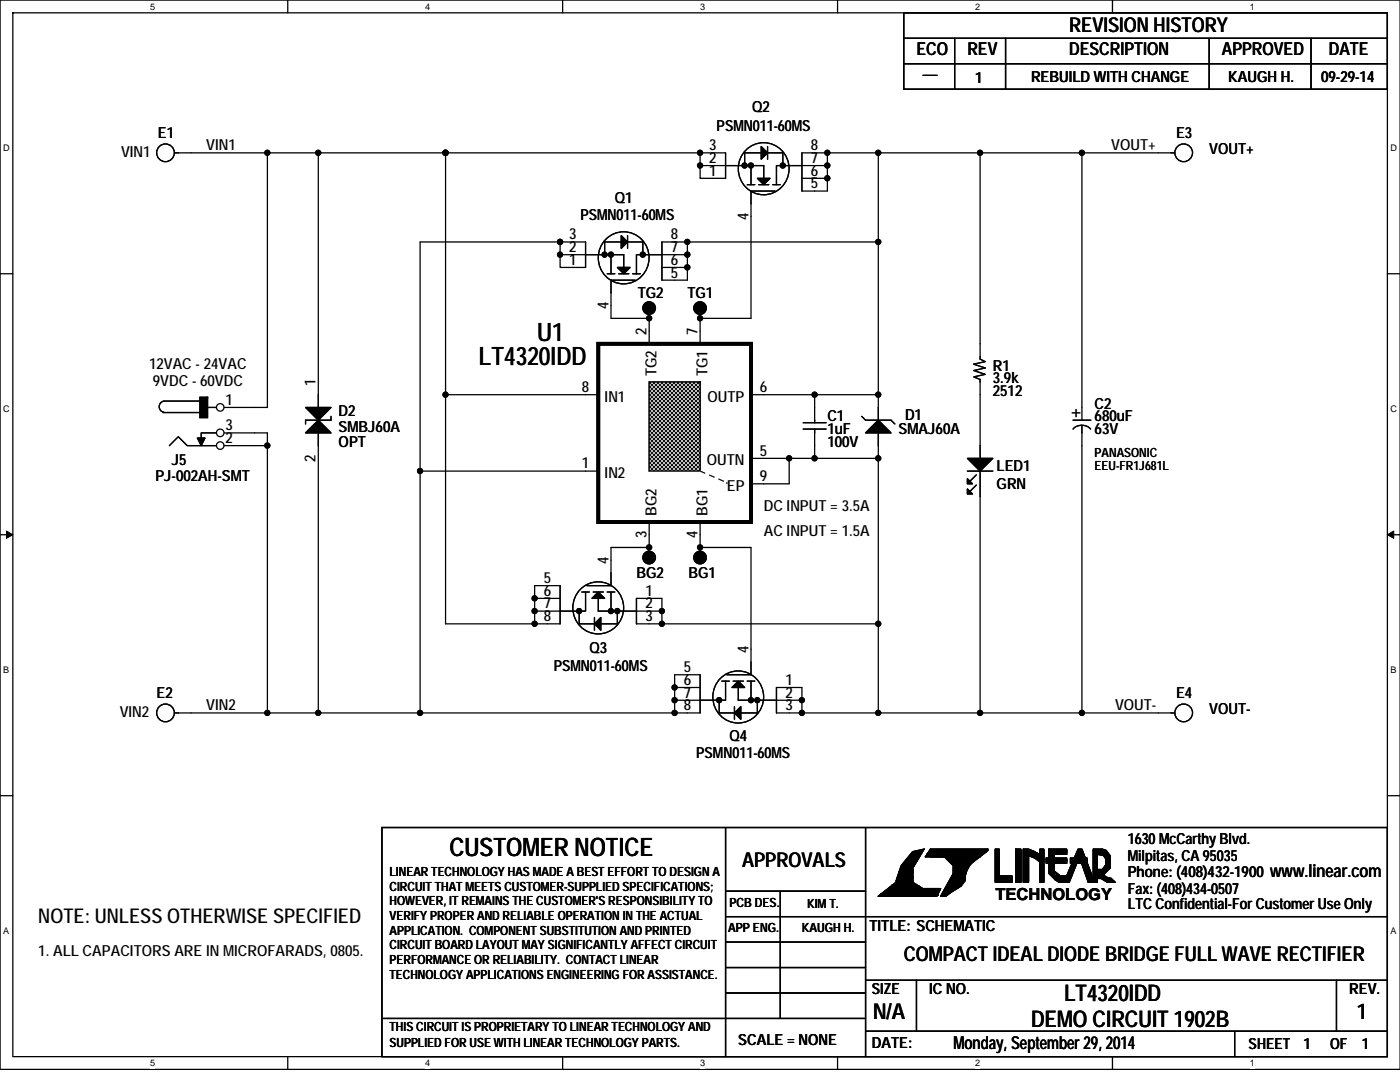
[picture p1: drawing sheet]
<svg xmlns="http://www.w3.org/2000/svg" width="279mm" height="216mm" viewBox="0 0 279 216" stroke-linecap="round" stroke-linejoin="round" font-family="sans-serif">
<path d="M0 0h279.4v213.4h-279.4zM2.6 2.6h274.3v208.2h-274.3z" fill="none" stroke="#000" stroke-width=".25"/>
<g fill="#fff">
<path d="M30 .3h1v2h-1z"/>
<path d="M30 211.1h1v2h-1z"/>
</g>
<path d="M57.4 0v2.6M57.4 210.8v2.6" fill="none" stroke="#000" stroke-width=".25"/>
<g fill="#fff">
<path d="M84.9 .3h1v2h-1z"/>
<path d="M84.9 211.1h1v2h-1z"/>
</g>
<path d="M112.3 0v2.6M112.3 210.8v2.6" fill="none" stroke="#000" stroke-width=".25"/>
<g fill="#fff">
<path d="M139.7 .3h1v2h-1z"/>
<path d="M139.7 211.1h1v2h-1z"/>
</g>
<path d="M167.2 0v2.6M167.2 210.8v2.6" fill="none" stroke="#000" stroke-width=".25"/>
<g fill="#fff">
<path d="M194.6 .3h1v2h-1z"/>
<path d="M194.6 211.1h1v2h-1z"/>
</g>
<path d="M222 0v2.6M222 210.8v2.6" fill="none" stroke="#000" stroke-width=".25"/>
<g fill="#fff">
<path d="M249.4 .3h1v2h-1z"/>
<path d="M249.4 211.1h1v2h-1z"/>
<path d="M.7 28.6h1.2v2h-1.2z"/>
<path d="M277.5 28.6h1.3v2h-1.3z"/>
<path d="M.7 80.7h1.2v2h-1.2z"/>
<path d="M277.5 80.7h1.3v2h-1.3z"/>
</g>
<path d="M0 54.6h2.6M276.9 54.6h2.5" fill="none" stroke="#000" stroke-width=".25"/>
<g fill="#fff">
<path d="M.7 132.7h1.2v2.1h-1.2z"/>
<path d="M277.5 132.7h1.2v2.1h-1.2z"/>
</g>
<path d="M0 106.7h2.6M276.9 106.7h2.5" fill="none" stroke="#000" stroke-width=".25"/>
<path d="M1.3 106l1.3 .7-1.3 .7zM276.9 106.7l1.3-.7v1.4z" fill="#000" stroke="#000" stroke-width=".2"/>
<g fill="#fff">
<path d="M.7 184.8h1.2v2h-1.2z"/>
<path d="M277.5 184.8h1.2v2h-1.2z"/>
</g>
<g fill="none" stroke="#000" stroke-width=".25">
<path d="M180.4 2.6h96.5v15.2h-96.5zM180.4 7.6h96.5M180.4 12.7h96.5M190.5 7.6v10.2M200.7 7.6v10.2M241.3 7.6v10.2M261.6 7.6v10.2M38.1 30.5h15.3M53.4 30.5v50.8h-2.6M53.4 30.5h10.1M63.5 30.5v48.3M63.5 30.5h25.4"/>
<path d="M88.9 30.5h50.8M88.9 30.5v48.3h28M139.7 30.5h2.6M139.7 30.5v2.5M139.7 33h2.6M139.7 33v2.6h2.6M162.6 30.5h2.5M162.6 35.6h2.5v2.5h-2.5M162.6 33h2.5M165.1 30.5v2.5M165.1 33v2.6M165.1 30.5h10.2"/>
<path d="M175.3 30.5v17.8M175.3 30.5h20.3M195.6 30.5h20.3M195.6 30.5v38.1M215.9 30.5v53.3M215.9 30.5h15.3M111.8 48.3h-28v45.7M111.8 48.3v2.5M111.8 48.3h2.5M111.8 50.8v2.6h2.5M111.8 50.8h2.5M134.6 48.3h2.6"/>
<path d="M134.6 50.8h2.6M134.6 53.4h2.6M137.2 53.4v2.5h-2.6M137.2 48.3h38.1M137.2 48.3v2.5M137.2 50.8v2.6M149.9 43.2v20.3h-10.2v2.6M175.3 48.3v30.5M88.9 78.8v45.7h17.8M121.9 61v2.5h7.7v2.6M152.4 78.8h10.2M162.6 78.8v2.5"/>
<path d="M162.6 78.8h12.7M175.3 78.8v2.5M195.6 78.8v10.1M32.5 82.3h7.4M32.7 80a1.13 1.13 0 0 0-.9 1.1 1.13 1.13 0 0 0 .9 1.2M32.8 80h7.1M33.8 88.9l1.8-1.8 1.8 1.8h5.8M41.4 81.3h1.8M43.2 86.4h-3v1.5M50.8 86.4h2.6v2.5M50.8 88.9h2.6M53.4 88.9v53.4"/>
<path d="M63.5 88.9v53.4M83.8 94v48.3M83.8 94h33.1M152.4 91.5h5.1M157.5 91.5h5.1M157.5 91.5v5h-5.1M162.6 88.9v2.6M162.6 91.5h12.7M175.3 88.9v2.6M175.3 91.5v33M195.6 99.1v43.2M214.1 85.6a2.41 2.41 0 0 1 3.6 0"/>
<path d="M214.1 83.8h3.6M215.9 84.9v57.4M106.7 119.4v2.5M106.7 119.4h2.5M109.2 116.9h-2.5v2.5M129.6 119.4h2.5v2.5M129.6 106.7v2.5h-7.7v2.6M139.7 106.7v2.5h10.2v20.4M106.7 121.9v2.6M106.7 124.5h2.5M106.7 121.9h2.5M129.6 124.5h2.5"/>
<path d="M129.6 121.9h2.5M132.1 121.9v2.6M132.1 124.5h43.2M134.6 139.7h2.6M134.6 139.7v2.6M134.6 137.2v2.5M134.6 137.2h2.6M137.2 134.6h-2.6v2.6M157.5 137.2h2.5v2.5M157.5 139.7h2.5M160 139.7v2.6M175.3 124.5v17.8"/>
<path d="M0 158.8h2.6M53.4 142.3h-18.6M53.4 142.3h10.1M63.5 142.3h20.3M83.8 142.3h50.8M134.6 142.3h2.6M157.5 142.3h2.5M160 142.3h15.3M175.3 142.3h20.3M195.6 142.3h20.3M215.9 142.3h15.3M276.9 158.8h2.5"/>
<path d="M76.2 165.1h200.7v45.7h-200.7zM144.8 165.1v45.7M144.8 177.8h27.9M155.7 177.8v25.4M172.7 165.1v45.7M178.1 177.8l8.4 .3M178.1 178.1l8.4 .2M180.1 173.8l-.8 2.5-3 2.3 10.4 .2 .5-.7h-3l-2.6-1.8v-2.8l2.1-3.3-2.8 3.3-1 2.8-2.1 1.5M180.4 177.3h1.2M180.4 177.6h1.2M180.6 173.5l-.7 2M180.9 173.8l-1 2.8-2.1 1.5"/>
<path d="M180.9 175.5l-.3 .8M180.9 174.8l-.8 2M181.1 176.6l-2 1M181.1 176.8l-2 1M181.1 173.8v2.8M181.1 173.5v2.8l2.1 1.5M181.1 176.6l2.1 1.5M181.9 173.2l2.3-3.5-2.1 .5-2.2 2.8-1.1 3-3.5 2.8h11.7l.7-1.5h-3.5l-2.1-1.3v-2.8l2.3-3.8-2.3 .5-2.2 2.8-1.1 3.1M182.1 173.5v2.8l2.1 1.3M182.4 170.2h1.3v.3h-1.8v.2h1.3v.3h-1.8v.2h1.8v.3h-2.3v.2h2v.3h-2.3v.2h1.8v.5h-2v-.2h1.5v.5h.2h-2.2v.2h2.2v.6h-2.5v-.3h2.5v.8h-2.8v-.3h2.6v.8v-.3h-2.6v.3h2.8v.5v-.3h-3v.3h2.8v.2h-2.8v.3h3v.2h-3.3v.3h3.6v.3h-4.3v.2h5.3v.3h-5.8v.2h9.9v.3h-10.4v.2h10.1h-10.6v.3h10.6v.5v-.3h-11.4v.3h11.2M182.4 171l-1.5 1.7M183.2 169.9h.7"/>
<path d="M183.4 169.9l-.2 .3-1.1 .3-2 2.7M183.4 170.2l-.2 .3-1.1 .2-2 2.8-.8 2.5-3 2.3 10.4 .3 .5-.8h-3l-2.6-1.8v-2.8l2.1-3.3-2.8 3.3M184.9 170.5h11M184.9 170.7h.8M185.2 170.2h11.2M185.4 170.7h9.7M185.4 169.9h11M185.7 169.4h11.4M185.7 171h9.6M185.7 169.4v.3h11.4M185.7 169.4l-1 1.6h3.8l1.8 1.7v1.6l-2.6 4.5h1l3.1-2 .8-1a5.3 5.3 0 0 1 3.1-4.9M188.5 177.6h1.8"/>
<path d="M188.5 177.8h1.3M188.5 170.7l2.3 1.8M188.7 177.1h2.3M188.7 177.3h2.1M188.7 171l2.1 2-.3 1.5-1.8 3.1M189 176.8h2.5M189.3 176.3h2.5M189.3 176.6h2.5M189.3 170.5l1.5 1.5M189.5 176h2.8M189.5 170.2l1.8 1.5M189.8 175.8h2.5"/>
<path d="M190 175h2.6M190.3 173v1.5M190.3 171.2l1 1M190.3 170.5l1.2 2M190.3 172.2h3M190.3 174.8h2M190.5 173v1l-2.5 4.8M190.5 172.5h2.6M190.5 173.8h2.3M190.5 174.5h2.1M190.8 172.7h2.3M190.8 173h1.5v2.5l-1 1.6-2.6 1.5h-.5v-.5"/>
<path d="M190.8 173.5h1.5M190.8 174h1.2M190.8 173.2h2.3M191 172.5v1.8l-2.5 4M191.8 171.2l-.5 3.8-1.3 1.8M191.8 172.7v2.3l-1 1.3M191.8 170.2l-.3 3.3M192 175.5l-.7 1.1-2.3 1.7h-.8M192.3 170.2l-.5 1.3-.5 3.8-1.3 1.8M192.6 173.5v2h-2.8M192.6 172.2v2.1h-2.1M192.8 172.7v1.3"/>
<path d="M193.3 170.2l-1.8 1.5-.7-1M193.3 170.5l-1 1M193.3 172.5l-.2 .5M193.3 172.7l-1 1.8M193.8 171.5h-4l1.2 1.2v1.8l-2.5 4.1M194.3 171.2l-2.3 1.5v2.3M194.3 171.5l-2.3 1.5v2.3l-.7 1-2.3 1.8M194.3 170.5l-2 1.2M194.3 170.2l-2.5 1.8M194.6 171.2h-5.9l2.1 2v.6l-2.3 4.3M194.6 171.5l-2.8 2v2l-2.3 2.1h-.5l2-2.6h-.2v-2.3l-1-1h4M195.1 170.5l-3.1 1.7 1.3-1"/>
<path d="M197.1 169.4v.3M197.1 169.4l-3.3 2.6h-4M197.1 169.7l-4.5 3.5v2.1h-2.6M198.6 176h.6M198.6 169.7h.8v5.3h2.6v1h-3.4zM198.9 169.9v5.4M198.9 170.2v5.3M199.2 170.2v5.6h-.6v-6.4h.8v5.4h2.6v1h-3.4M199.2 169.9v5.6h2.5M199.2 175.3h2.5M202.7 169.4h1v6.4h-1zM202.7 169.7h1v6.3h-1z"/>
<path d="M203 169.9v5.9M203 169.7v5.8M203.2 169.7v6.3M203.5 169.7v5.8M203.5 169.9v5.9M204.2 169.4h1.1l1.2 .5 1 .8v-1.3h.8v6.4h-.8v-4.1l-1-.7-1.2-.5v5.3h-1.1zM204.2 169.7h1.1l1.2 .5 1 .8v-1.3h.8v6.3h-.8v-4l-1-.8-1.2-.5v5.3h-1.1zM204.5 169.7v5.8h.5v-5.6h1.3v.3h-1.3h2v.3h-2h2.3v.2h-1.3v.3h1.8v-1.3h.2v6.1h-.2v-4.8M204.7 170.2l2.1 .8 1.2 1M204.7 169.7v5.8M208 169.9v6.1M208 169.7v6.1"/>
<path d="M208 171.7l-1.2-1-2.1-.8v5.9M208.8 171.2h4.1v.8h-4.1zM208.8 171.5h4.1v.7h-4.1zM209.1 171.7h3.5M209.1 172h3.5M209.3 169.7h2M209.3 169.4h3.6v.8h-2.6v3.6l1.3 1h1.3l2.3-5.4h.7l2.1 5.4v1h-.8l-1.8-5.1-2 5.1h-2.1l-.7-.5-1.3-1.3zM209.3 169.7v4.6l1.3 1.2 .7 .5h2.1l2-5 1.8 5h.8v-1l-2.1-5.3h-.7M209.3 169.9h2M209.3 169.7h3.6v.8h-2.6v3.5l1.3 1h1.3M209.6 169.7v4.6h.7h-.2v-4.4M211.1 169.7h1.5"/>
<path d="M211.3 169.9h-1.5v4.1l1.8 1.5 1.5-.2 2.3-5.4M211.3 169.9h1.3h-1.5M212.6 170.2h-2.8v4.1l1.8 1.5 1.5-.3M213.6 171.5h3.3v.7h-3.3v-1h3.3v.8h-3.3M213.9 171.7h3M213.9 172h3M213.9 174.8h-3.8v.2h3.5v.3h-3v.2h2.8M215.2 169.7h.7v.5h-.7zM215.2 169.9l-2.3 5.4M215.4 170.5l-2.3 5.3M215.4 169.7l.5 .2-.7 .3v-.3h.7v.6h-1v.2M215.7 169.7l2.3 5.6"/>
<path d="M215.7 170.5l2 5.5M215.7 170.7l1.7 5.3M215.9 170.2l1.8 5.3M215.9 170.5l1.8 5.3M218.7 170.2h-.2v5.3M218.7 170.5v5.3M218.7 169.9h1M218.7 170.2h1.5M218.7 169.9h1.5l.8 .8 .3 1.8-1.8 1.8 2 1.2M218.7 170.2v5.3M218.7 169.9h-.2v5.4M218.7 169.7h1"/>
<path d="M219 174.5h1M219 173.5h1l.7-1v-1.3l-.5-.7-1.2-.3v5.6h-.8v-6.4h1.8l.7 .3 .8 1v2.3l-1.3 1.3M219 174.8h1.2l1.1 .7h.7M220.2 170.5l.5 .5M220.2 170.2l.8 .8 .3 1.7M220.2 170.2l.5 .5 .3 2.3M220.7 169.9l-.7-.2h-1.8v6.3h.8v-5.5l1.2 .2 .5 .8v1.2l-.7 1.1h-1M220.7 169.9l.8 1.1-.2 .5v1.2M220.7 170.2l.6 1M220.7 169.9l.6 1.1M221 171.5v1.2M221 171.2v1.3"/>
<path d="M221.3 171.7l.2-.5-.2 1.8-1.3 1.3h-1M221.3 172.7l-1.8 1.8 2 1.3M221.3 175.8l-1.1-.8h-1.2h.7l1.3 .8h1.3M221.3 172.7l-1.3 1.3h-1M221.5 170.7v2.5l-1.3 1.3 .5 .5 1.1 .3 .7 .7h-1.5l-1.3-.7h-.7M221.5 171.5v1.2M144.8 182.9h132.1M144.8 188h27.9M144.8 193.1h27.9M144.8 198.1h27.9M172.7 195.6h104.2M182.9 195.6v10.2"/>
<path d="M266.7 195.6v10.2M76.2 203.2h96.5M172.7 205.8h104.2M246.4 205.8v5"/>
<circle cx="33" cy="142.2" r="1.77"/>
</g>
<g fill="#000" stroke="#000" stroke-width=".25">
<path d="M39.4 87.4h1.5l-.7 1.5z" fill-rule="evenodd"/>
<path d="M39.4 87.4h1.5l-.7 1.5z" fill-rule="evenodd"/>
<path d="M39.9 79.3v4h1.5v-4z" fill-rule="evenodd"/>
<path d="M39.9 79.3v4h1.5v-4z" fill-rule="evenodd"/>
<circle cx="53.3" cy="30.5" r=".5"/>
<circle cx="63.5" cy="30.5" r=".5"/>
<circle cx="88.9" cy="30.5" r=".5"/>
<circle cx="139.7" cy="33" r=".5"/>
<circle cx="139.7" cy="30.5" r=".5"/>
<circle cx="165.1" cy="33" r=".5"/>
<circle cx="165.1" cy="30.5" r=".5"/>
<circle cx="165.1" cy="35.6" r=".5"/>
<circle cx="175.3" cy="30.5" r=".5"/>
<circle cx="195.6" cy="30.5" r=".5"/>
<circle cx="215.9" cy="30.5" r=".5"/>
<circle cx="111.8" cy="50.8" r=".5"/>
<circle cx="111.8" cy="48.3" r=".5"/>
<circle cx="137.2" cy="53.3" r=".5"/>
<circle cx="137.2" cy="50.8" r=".5"/>
<circle cx="137.2" cy="48.3" r=".5"/>
<circle cx="175.3" cy="48.3" r=".5"/>
<circle cx="88.9" cy="78.7" r=".5"/>
<circle cx="129.5" cy="63.5" r=".5"/>
<circle cx="139.7" cy="63.5" r=".5"/>
<circle cx="162.6" cy="78.7" r=".5"/>
<circle cx="175.3" cy="78.7" r=".5"/>
<circle cx="53.3" cy="88.9" r=".5"/>
<circle cx="83.8" cy="94" r=".5"/>
<circle cx="157.5" cy="91.4" r=".5"/>
<circle cx="162.6" cy="91.4" r=".5"/>
<circle cx="175.3" cy="91.4" r=".5"/>
<circle cx="106.7" cy="119.4" r=".5"/>
<circle cx="129.5" cy="109.2" r=".5"/>
<circle cx="139.7" cy="109.2" r=".5"/>
<circle cx="106.7" cy="121.9" r=".5"/>
<circle cx="106.7" cy="124.5" r=".5"/>
<circle cx="132.1" cy="121.9" r=".5"/>
<circle cx="132.1" cy="124.5" r=".5"/>
<circle cx="134.6" cy="139.7" r=".5"/>
<circle cx="134.6" cy="137.2" r=".5"/>
<circle cx="160" cy="139.7" r=".5"/>
<circle cx="175.3" cy="124.5" r=".5"/>
<circle cx="53.3" cy="142.2" r=".5"/>
<circle cx="63.5" cy="142.2" r=".5"/>
<circle cx="83.8" cy="142.2" r=".5"/>
<circle cx="134.6" cy="142.2" r=".5"/>
<circle cx="160" cy="142.2" r=".5"/>
<circle cx="175.3" cy="142.2" r=".5"/>
<circle cx="195.6" cy="142.2" r=".5"/>
<circle cx="215.9" cy="142.2" r=".5"/>
</g>
<circle cx="43.9" cy="88.9" r=".76" fill="#fff" stroke="#000" stroke-width=".25"/>
<path d="M44.7 88.9h6.1" fill="none" stroke="#000" stroke-width=".25"/>
<circle cx="43.9" cy="81.3" r=".76" fill="#fff" stroke="#000" stroke-width=".25"/>
<path d="M44.7 81.3h6.1" fill="none" stroke="#000" stroke-width=".25"/>
<circle cx="43.9" cy="86.4" r=".76" fill="#fff" stroke="#000" stroke-width=".25"/>
<g fill="none" stroke="#000" stroke-width=".25">
<path d="M38.1 30.5h-3.3M142.3 33h10.1v2.6M142.3 30.5h2.5v5.1h-2.5M149.1 36.9h1.5M149.1 29.7a5.1 5.1 0 0 1 7 .5 5.1 5.1 0 0 1 0 7 5.1 5.1 0 0 1-7 .4 5.3 5.3 0 0 1 0-7.9zM149.9 33v3.9M151.4 36.9h2M151.9 30.5h-3.3v2.5M153.2 30.5h3v2.5M153.2 29.2v2.6M154.2 36.9h1.5M154.7 38.1h-4.8v5.1"/>
<path d="M160 35.6h2.6M162.6 33h-7.6v3.9M162.6 30.5h-2.6v7.6h2.6M231.2 30.5h3.3M114.3 50.8h10.2v2.6M114.3 48.3h2.6v5.1h-2.6M121.2 54.6h1.5M121.2 47.5a5.1 5.1 0 0 1 7 .5 5.1 5.1 0 0 1 0 6.9 5.1 5.1 0 0 1-7 .5 5.3 5.3 0 0 1 0-7.9zM121.9 50.8v3.8M123.5 54.6h2M124 48.3h-3.3v2.5M125.2 48.3h3.1v2.5"/>
<path d="M125.2 47v2.6M126.3 54.6h1.5M126.8 55.9h-4.9v5.1M132.1 53.4h2.5M134.6 50.8h-7.6v3.8M134.6 48.3h-2.5v7.6h2.5M63.5 78.8v2.5M63.5 78.8h.1M129.6 62.8v.7M129.6 63.5h.1M139.7 62.8v.7M139.7 63.5h.1"/>
<path d="M195.6 68.6v3l1 .6-2.3 .5 2.3 .7-2.3 .5 2.3 .8-2.3 .5 1.3 .5v3.1M44.7 86.4h6.1M63.5 86.4v2.5M63.5 88.9h.1M66.1 83.1v.7h-5.1v.8M160.3 85.6h4.6M160.3 84.3h4.6M162.6 81.3v3M162.6 85.6v3.3M172 83.1l.7 .7h5.1l.8 .8M175.3 81.3h.1M175.3 88.9h.1"/>
<path d="M175.3 86.4v2.5M175.3 81.3v2.5M193.1 94h5M194.8 94.8l-1.2 1.2M194.8 96.8l-1.2 1.3M195.6 94v5.1M195.6 88.9v2.6M195.6 99.1h.1M195.6 88.9h.1M109.2 116.9h2.6v7.6h-2.6M109.2 119.4h2.6M116.1 118.1h1.5"/>
<path d="M116.1 117.3a5.1 5.1 0 0 1 7 .5 5.1 5.1 0 0 1 0 7 5.1 5.1 0 0 1-7 .5 5.3 5.3 0 0 1 0-8zM116.9 118.1v3.8h-7.7M118.4 118.1h2M119.4 119.4v2.5h10.2M121.2 118.1h1.5M121.9 111.8v5.1h-4.8M121.9 118.1v3.8M129.6 119.4h-2.6v5.1h2.6M129.6 109.2v.8M129.6 109.2h.1M139.7 109.2v.8M139.7 109.2h.1"/>
<path d="M115.6 121.9v2.6h3M118.6 123.2v2.6M123.2 121.9v2.6h-3.3M137.2 134.6h2.5v7.7h-2.5M137.2 137.2h2.5M143.5 139.7v2.6h3.1M144 135.9h1.6M144.1 135.1a5.1 5.1 0 0 1 6.9 .5 5.1 5.1 0 0 1 0 7 5.1 5.1 0 0 1-6.9 .4 5.3 5.3 0 0 1 0-7.9zM144.8 135.9v3.8h-7.6M146.3 135.9h2.1M147.3 137.2v2.5h10.2M149.1 135.9h1.5"/>
<path d="M149.9 135.9v3.8M149.9 129.6v5h-4.8M151.2 139.7v2.6h-3.4M157.5 137.2h-2.5v5.1h2.5M146.6 141v2.5M234.5 142.3h-3.3"/>
<circle cx="33" cy="30.5" r="1.77"/>
<circle cx="236.2" cy="30.5" r="1.77"/>
<circle cx="236.2" cy="142.2" r="1.77"/>
</g>
<g fill="#000" stroke="#000" stroke-width=".25">
<path d="M151.9 29.2l1.3 1.3-1.3 1.3z" fill-rule="evenodd"/>
<path d="M151.9 29.2l1.3 1.3-1.3 1.3z" fill-rule="evenodd"/>
<path d="M151.2 35.6h2.5l-1.3 1.3z" fill-rule="evenodd"/>
<path d="M151.2 35.6h2.5l-1.3 1.3z" fill-rule="evenodd"/>
<path d="M124 47l1.2 1.3-1.2 1.3z" fill-rule="evenodd"/>
<path d="M124 47l1.2 1.3-1.2 1.3z" fill-rule="evenodd"/>
<path d="M123.2 53.4h2.6l-1.3 1.2z" fill-rule="evenodd"/>
<path d="M123.2 53.4h2.6l-1.3 1.2z" fill-rule="evenodd"/>
<path d="M61 81.3h5.1l-2.6 2.5z" fill-rule="evenodd"/>
<path d="M61 81.3h5.1l-2.6 2.5z" fill-rule="evenodd"/>
<path d="M61 86.4l2.5-2.6 2.6 2.6z" fill-rule="evenodd"/>
<path d="M61 86.4l2.5-2.6 2.6 2.6z" fill-rule="evenodd"/>
<path d="M175.3 83.8l2.5 2.6h-5.1z" fill-rule="evenodd"/>
<path d="M175.3 83.8l2.5 2.6h-5.1z" fill-rule="evenodd"/>
<path d="M193.1 91.5h5l-2.5 2.5z" fill-rule="evenodd"/>
<path d="M193.1 95.5l1 1h-1z" fill-rule="evenodd"/>
<path d="M193.1 97.6l1 1h-1z" fill-rule="evenodd"/>
<path d="M193.1 91.5h5l-2.5 2.5z" fill-rule="evenodd"/>
<path d="M193.1 95.5l1 1h-1z" fill-rule="evenodd"/>
<path d="M193.1 97.6l1 1h-1z" fill-rule="evenodd"/>
<path d="M118.1 119.4l1.3-1.3 1.3 1.3z" fill-rule="evenodd"/>
<path d="M118.1 119.4l1.3-1.3 1.3 1.3z" fill-rule="evenodd"/>
<path d="M118.6 124.5l1.3-1.3v2.6z" fill-rule="evenodd"/>
<path d="M118.6 124.5l1.3-1.3v2.6z" fill-rule="evenodd"/>
<path d="M146.1 137.2l1.2-1.3 1.3 1.3z" fill-rule="evenodd"/>
<path d="M146.1 137.2l1.2-1.3 1.3 1.3z" fill-rule="evenodd"/>
<path d="M146.6 142.3l1.2-1.3v2.5z" fill-rule="evenodd"/>
<path d="M146.6 142.3l1.2-1.3v2.5z" fill-rule="evenodd"/>
<circle cx="148.6" cy="33" r=".5"/>
<circle cx="149.9" cy="33" r=".5"/>
<circle cx="156.2" cy="33" r=".5"/>
<circle cx="120.7" cy="50.8" r=".5"/>
<circle cx="121.9" cy="50.8" r=".5"/>
<circle cx="128.3" cy="50.8" r=".5"/>
<circle cx="129.5" cy="61.5" r="1.26"/>
<circle cx="139.7" cy="61.5" r="1.26"/>
<circle cx="129.5" cy="111.3" r="1.26"/>
<circle cx="139.7" cy="111.3" r="1.26"/>
<circle cx="115.6" cy="121.9" r=".5"/>
<circle cx="121.9" cy="121.9" r=".5"/>
<circle cx="123.2" cy="121.9" r=".5"/>
<circle cx="143.5" cy="139.7" r=".5"/>
<circle cx="149.9" cy="139.7" r=".5"/>
<circle cx="151.1" cy="139.7" r=".5"/>
</g>
<path d="M119.4 68.6h30.5v35.6h-30.5z" fill="none" stroke="#000" stroke-width=".76"/>
<path d="M129.6 76.2h10.1v17.8h-10.1z" fill="#fff"/>
<path d="M129.6 76.2v17.8h10.1v-17.8z" fill-rule="evenodd" fill="#000" stroke="#000" stroke-width=".25"/>
<path d="M139.7 94l5.4 2.3M145.1 96.3h.1" fill="none" stroke="#fff" stroke-width=".2" stroke-dasharray="1 1 1 1 1 1 1 1"/>
<path d="M139.7 94l5.4 2.3M145.1 96.3h.1" fill="none" stroke="#000" stroke-width=".2" stroke-dasharray="1 1 1 1 1 1 1 1"/>
<path d="M119.4 68.6h30.5v35.6h-30.5z" fill="none" stroke="#000" stroke-width=".76"/>
<path d="M129.6 76.2h10.1v17.8h-10.1z" fill="#fff"/>
<g fill="#000" stroke="#000" stroke-width=".25">
<path d="M129.6 76.2v17.8h10.1v-17.8z" fill-rule="evenodd"/>
<circle cx="53.3" cy="30.5" r=".5"/>
<circle cx="63.5" cy="30.5" r=".5"/>
<circle cx="88.9" cy="30.5" r=".5"/>
<circle cx="139.7" cy="33" r=".5"/>
<circle cx="139.7" cy="30.5" r=".5"/>
<circle cx="165.1" cy="33" r=".5"/>
<circle cx="165.1" cy="30.5" r=".5"/>
<circle cx="165.1" cy="35.6" r=".5"/>
<circle cx="175.3" cy="30.5" r=".5"/>
<circle cx="195.6" cy="30.5" r=".5"/>
<circle cx="215.9" cy="30.5" r=".5"/>
<circle cx="111.8" cy="50.8" r=".5"/>
<circle cx="111.8" cy="48.3" r=".5"/>
<circle cx="137.2" cy="53.3" r=".5"/>
<circle cx="137.2" cy="50.8" r=".5"/>
<circle cx="137.2" cy="48.3" r=".5"/>
<circle cx="175.3" cy="48.3" r=".5"/>
<circle cx="88.9" cy="78.7" r=".5"/>
<circle cx="129.5" cy="63.5" r=".5"/>
<circle cx="139.7" cy="63.5" r=".5"/>
<circle cx="162.6" cy="78.7" r=".5"/>
<circle cx="175.3" cy="78.7" r=".5"/>
<circle cx="53.3" cy="88.9" r=".5"/>
<circle cx="83.8" cy="94" r=".5"/>
<circle cx="157.5" cy="91.4" r=".5"/>
<circle cx="162.6" cy="91.4" r=".5"/>
<circle cx="175.3" cy="91.4" r=".5"/>
<circle cx="106.7" cy="119.4" r=".5"/>
<circle cx="129.5" cy="109.2" r=".5"/>
<circle cx="139.7" cy="109.2" r=".5"/>
<circle cx="106.7" cy="121.9" r=".5"/>
<circle cx="106.7" cy="124.5" r=".5"/>
<circle cx="132.1" cy="121.9" r=".5"/>
<circle cx="132.1" cy="124.5" r=".5"/>
<circle cx="134.6" cy="139.7" r=".5"/>
<circle cx="134.6" cy="137.2" r=".5"/>
<circle cx="160" cy="139.7" r=".5"/>
<circle cx="175.3" cy="124.5" r=".5"/>
<circle cx="53.3" cy="142.2" r=".5"/>
<circle cx="63.5" cy="142.2" r=".5"/>
<circle cx="83.8" cy="142.2" r=".5"/>
<circle cx="134.6" cy="142.2" r=".5"/>
<circle cx="160" cy="142.2" r=".5"/>
<circle cx="175.3" cy="142.2" r=".5"/>
<circle cx="195.6" cy="142.2" r=".5"/>
<circle cx="215.9" cy="142.2" r=".5"/>
</g>
<path d="M139.7 94l5.4 2.3M145.1 96.3h.1" fill="none" stroke="#fff" stroke-width=".2" stroke-dasharray="1 1 1 1 1 1 1 1"/>
<path d="M139.7 94l5.4 2.3M145.1 96.3h.1" fill="none" stroke="#000" stroke-width=".2" stroke-dasharray="1 1 1 1 1 1 1 1"/>
<path d="M116.9 78.8h2.5M129.6 66.1v2.5M139.7 66.1v2.5M149.9 78.8h2.5M116.9 94h2.5M149.9 96.5h2.5M149.9 91.5h2.5M129.6 104.2v2.5M139.7 104.2v2.5" fill="none" stroke="#000" stroke-width=".25"/>
<g font-size="5.1">
<text x="107.2" y="68">U1</text>
<text x="95.5" y="72.8">LT4320IDD</text>
<text x="89.7" y="170.8">CUSTOMER NOTICE</text>
</g>
<g font-size="4.6">
<text x="212.4" y="199.8">LT4320IDD</text>
<text x="205.8" y="204.9">DEMO CIRCUIT 1902B</text>
</g>
<g font-size="4.3">
<text x="174.3" y="203.4">N/A</text>
<text x="270.8" y="203.4">1</text>
</g>
<g font-size="4.1">
<text x="213.4" y="6.3">REVISION HISTORY</text>
<text x="148.1" y="172.9">APPROVALS</text>
<text x="7.6" y="184.1">NOTE: UNLESS OTHERWISE SPECIFIED</text>
<text x="180.4" y="191.7">COMPACT IDEAL DIODE BRIDGE FULL WAVE RECTIFIER</text>
</g>
<text font-size="3.8" x="213.6" y="83.3">+</text>
<g font-size="3.6">
<text x="182.9" y="10.9">ECO</text>
<text x="193.1" y="10.9">REV</text>
<text x="213.4" y="10.9">DESCRIPTION</text>
<text x="243.9" y="10.9">APPROVED</text>
<text x="265.2" y="10.9">DATE</text>
<text x="253.5" y="175">www.linear.com</text>
<text x="190.3" y="209.3">Monday, September 29, 2014</text>
</g>
<text font-size="3.3" x="198.6" y="179.6">TECHNOLOGY</text>
<g font-size="3">
<text x="184.2" y="14.8">__</text>
<text x="194.6" y="16.5">1</text>
<text x="205.8" y="16.3">REBUILD WITH CHANGE</text>
<text x="245.1" y="16.3">KAUGH H.</text>
<text x="263.7" y="16.3">09-29-14</text>
<text x="150.1" y="22.4">Q2</text>
<text x="31.5" y="27.5">E1</text>
<text x="41.2" y="30">VIN1</text>
<text x="141.5" y="30">3</text>
<text x="143" y="26.2">PSMN011-60MS</text>
<text x="161.8" y="30">8</text>
<text x="221.8" y="30">VOUT+</text>
<text x="234.7" y="27.5">E3</text>
<text x="24.2" y="31.3">VIN1</text>
<text x="141.5" y="35.1">1</text>
<text x="141.5" y="32.5">2</text>
<text x="161.8" y="35.1">6</text>
<text x="161.8" y="32.5">7</text>
<text x="241.3" y="30.8">VOUT+</text>
<text x="122.7" y="40.4">Q1</text>
<text x="161.8" y="37.6">5</text>
<text x="113.6" y="47.8">3</text>
<text x="115.8" y="44">PSMN011-60MS</text>
<text x="133.9" y="47.8">8</text>
<text x="149.4" y="43.9" transform="rotate(-90 149.4 43.9)">4</text>
<text x="113.6" y="52.8">1</text>
<text x="113.6" y="50.3">2</text>
<text x="133.9" y="52.8">6</text>
<text x="133.9" y="50.3">7</text>
<text x="127.3" y="59.5">TG2</text>
<text x="133.9" y="55.4">5</text>
<text x="137.2" y="59.5">TG1</text>
<text x="121.4" y="61.7" transform="rotate(-90 121.4 61.7)">4</text>
<text x="129" y="66.8" transform="rotate(-90 129 66.8)">2</text>
<text x="139.2" y="66.8" transform="rotate(-90 139.2 66.8)">7</text>
<text x="29.7" y="73.7">12VAC - 24VAC</text>
<text x="30.5" y="77">9VDC - 60VDC</text>
<text x="63" y="77" transform="rotate(-90 63 77)">1</text>
<text x="131" y="75.1" transform="rotate(-90 131 75.1)">TG2</text>
<text x="141.2" y="75.1" transform="rotate(-90 141.2 75.1)">TG1</text>
<text x="198.1" y="73.9">R1</text>
<text x="198.1" y="76.5">3.9k</text>
<text x="45" y="80.8">1</text>
<text x="67.6" y="83.1">D2</text>
<text x="116.1" y="78.2">8</text>
<text x="120.7" y="80.2">IN1</text>
<text x="141.2" y="80.2">OUTP</text>
<text x="151.7" y="78.2">6</text>
<text x="180.6" y="83.8">D1</text>
<text x="198.1" y="79">2512</text>
<text x="218.5" y="81.6">C2</text>
<text x="45" y="88.4">2</text>
<text x="45" y="85.9">3</text>
<text x="67.6" y="86.1">SMBJ60A</text>
<text x="67.6" y="89.2">OPT</text>
<text x="165.1" y="84.1">C1</text>
<text x="165.1" y="86.6">1uF</text>
<text x="165.1" y="89.2">100V</text>
<text x="179.3" y="86.6">SMAJ60A</text>
<text x="218.5" y="84.1">680uF</text>
<text x="218.5" y="86.6">63V</text>
<text x="34.3" y="92.7">J5</text>
<text x="63" y="92.2" transform="rotate(-90 63 92.2)">2</text>
<text x="116.1" y="93.5">1</text>
<text x="120.7" y="95.4">IN2</text>
<text x="141.1" y="92.9">OUTN</text>
<text x="151.7" y="90.9">5</text>
<text x="198.9" y="94">LED1</text>
<text x="31" y="96">PJ-002AH-SMT</text>
<text x="145.1" y="97.9">EP</text>
<text x="151.7" y="96">9</text>
<text x="152.4" y="101.9">DC INPUT = 3.5A</text>
<text x="198.9" y="97.6">GRN</text>
<text x="129" y="107.4" transform="rotate(-90 129 107.4)">3</text>
<text x="131" y="102.9" transform="rotate(-90 131 102.9)">BG2</text>
<text x="139.2" y="107.4" transform="rotate(-90 139.2 107.4)">4</text>
<text x="141.2" y="102.9" transform="rotate(-90 141.2 102.9)">BG1</text>
<text x="152.4" y="107">AC INPUT = 1.5A</text>
<text x="121.4" y="112.5" transform="rotate(-90 121.4 112.5)">4</text>
<text x="108.5" y="118.9">6</text>
<text x="108.5" y="116.3">5</text>
<text x="127" y="115.3">BG2</text>
<text x="128.8" y="118.9">1</text>
<text x="137.4" y="115.3">BG1</text>
<text x="108.5" y="124">8</text>
<text x="108.5" y="121.4">7</text>
<text x="128.8" y="121.4">2</text>
<text x="128.8" y="124">3</text>
<text x="117.6" y="130.3">Q3</text>
<text x="149.4" y="130.3" transform="rotate(-90 149.4 130.3)">4</text>
<text x="110.5" y="133.9">PSMN011-60MS</text>
<text x="136.5" y="136.7">6</text>
<text x="136.5" y="134.1">5</text>
<text x="156.7" y="136.7">1</text>
<text x="23.9" y="143">VIN2</text>
<text x="31.3" y="139.2">E2</text>
<text x="41.2" y="141.8">VIN2</text>
<text x="136.5" y="141.7">8</text>
<text x="136.5" y="139.2">7</text>
<text x="156.7" y="139.2">2</text>
<text x="156.7" y="141.7">3</text>
<text x="222.5" y="141.8">VOUT-</text>
<text x="234.7" y="139.2">E4</text>
<text x="241.3" y="142.5">VOUT-</text>
<text x="145.6" y="147.8">Q4</text>
<text x="139" y="151.2">PSMN011-60MS</text>
<text x="225.1" y="171.7">Milpitas, CA 95035</text>
<text x="225.1" y="168.4">1630 McCarthy Blvd.</text>
<text x="225.1" y="178.3">Fax: (408)434-0507</text>
<text x="225.1" y="175">Phone: (408)432-1900</text>
<text x="173.5" y="185.7">TITLE: SCHEMATIC</text>
<text x="225.1" y="181.4">LTC Confidential-For Customer Use Only</text>
<text x="7.6" y="190.8">1. ALL CAPACITORS ARE IN MICROFARADS, 0805.</text>
<text x="174" y="198.4">SIZE</text>
<text x="185.4" y="198.4">IC NO.</text>
<text x="269.3" y="198.4">REV.</text>
<text x="147.3" y="208.6">SCALE = NONE</text>
<text x="174" y="209.1">DATE:</text>
<text x="249.2" y="209.3">SHEET</text>
<text x="260.1" y="209.3">1</text>
<text x="265.5" y="209.3">OF</text>
<text x="271.8" y="209.3">1</text>
</g>
<g font-size="2.5">
<text x="218.5" y="93.8">EEU-FR1J681L</text>
<text x="218.5" y="91.2">PANASONIC</text>
<text x="77.7" y="174.8">LINEAR TECHNOLOGY HAS MADE A BEST EFFORT TO DESIGN A</text>
<text x="77.7" y="177.7">CIRCUIT THAT MEETS CUSTOMER-SUPPLIED SPECIFICATIONS;</text>
<text x="77.7" y="180.7">HOWEVER, IT REMAINS THE CUSTOMER'S RESPONSIBILITY TO</text>
<text x="77.7" y="183.6">VERIFY PROPER AND RELIABLE OPERATION IN THE ACTUAL</text>
<text x="145.3" y="186">APP ENG.</text>
<text x="145.6" y="180.9">PCB DES.</text>
<text x="160" y="186">KAUGH H.</text>
<text x="161.1" y="181.2">KIM T.</text>
<text x="77.7" y="186.5">APPLICATION. COMPONENT SUBSTITUTION AND PRINTED</text>
<text x="77.7" y="189.4">CIRCUIT BOARD LAYOUT MAY SIGNIFICANTLY AFFECT CIRCUIT</text>
<text x="77.7" y="192.3">PERFORMANCE OR RELIABILITY. CONTACT LINEAR</text>
<text x="77.7" y="195.3">TECHNOLOGY APPLICATIONS ENGINEERING FOR ASSISTANCE.</text>
<text x="77.7" y="205.8">THIS CIRCUIT IS PROPRIETARY TO LINEAR TECHNOLOGY AND</text>
<text x="77.7" y="208.9">SUPPLIED FOR USE WITH LINEAR TECHNOLOGY PARTS.</text>
</g>
<g font-size="1.8">
<text x="30" y="1.9">5</text>
<text x="84.9" y="1.9">4</text>
<text x="139.7" y="1.9">3</text>
<text x="194.6" y="1.9">2</text>
<text x="249.4" y="1.9">1</text>
<text x=".7" y="30.2">D</text>
<text x="277.5" y="30.2">D</text>
<text x=".7" y="82.3">C</text>
<text x="277.5" y="82.3">C</text>
<text x=".7" y="134.4">B</text>
<text x="277.5" y="134.4">B</text>
<text x=".7" y="186.4">A</text>
<text x="277.5" y="186.4">A</text>
<text x="30" y="212.7">5</text>
<text x="84.9" y="212.7">4</text>
<text x="139.7" y="212.7">3</text>
<text x="194.6" y="212.7">2</text>
<text x="249.4" y="212.7">1</text>
</g>
</svg>
